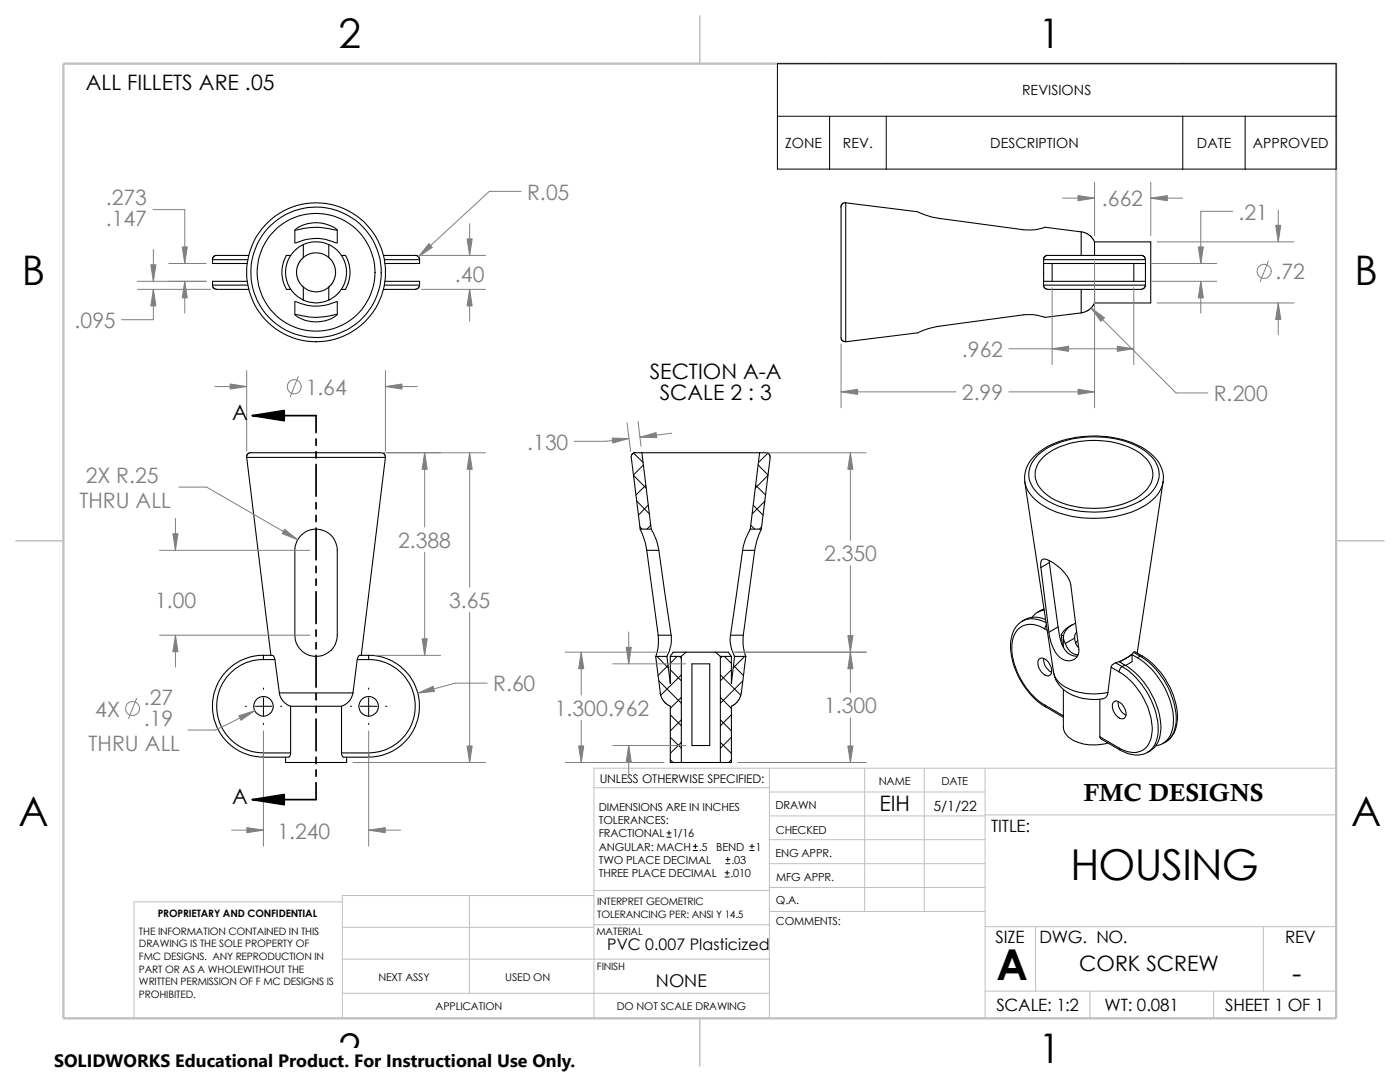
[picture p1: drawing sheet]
<svg xmlns="http://www.w3.org/2000/svg" width="279mm" height="216mm" viewBox="0 0 279 216" stroke-linecap="round" stroke-linejoin="round" font-family="sans-serif">
<g fill="none" stroke="#c0c0c0" stroke-width=".2">
<path d="M118.5 157.2h35M153.5 153.3v49.9M153.5 158h43.1M172.6 153.3v28.6M184.4 153.3v28.6M196.6 153.3v49.9M266.7 153.3h-148.2v49.9M68.3 180h-41.5v23.2M93.7 178.7v19.5M118.5 178.7h-50.2v24.5M118.5 177.7h35.1M153.5 172.3h43.1"/>
<path d="M153.5 167.6h43.1M153.5 162.8h43.1M153.5 177.1h43.1M196.6 162.6h70.1M68.3 185h50.2M68.3 198.2h85.2M68.3 191.4h85.2M118.5 184.5h35.1M153.6 181.9h43M196.6 184.9h70.1M196.6 197.8h70.1M206.7 184.9v12.9"/>
<path d="M217.5 197.8v5.4M242.2 197.8v5.4M252.1 184.9v12.9"/>
</g>
<path d="M139.7 3.1v9.6M3.1 107.9h9.6M266.7 107.9h9.5M139.7 203.2v9.5" fill="none" stroke="#c0c0c0" stroke-width=".21"/>
<path d="M12.7 12.7h254v190.5h-254z" fill="none" stroke="#c0c0c0" stroke-width=".47"/>
<g fill="none" stroke="#000" stroke-width=".21">
<path d="M42.4 56.9l.3 .6 .6 .2h6.4M42.4 56.9h7M49.3 56.1h-6.9v.8M49.4 51.8h-7v.8h6.9M49.7 51h-6.7l-.4 .2-.2 .6M57.1 50.9l-.7 2.1-.1 2.2 .3 1.4 .6 1.1h.8M57.2 51h.8M58.9 45.9h.4a13.8 13.8 0 0 1 7.7 0h.3M58.9 45.8a6.9 6.9 0 0 1 8.4 0v2.6l-.2 .1a10 10 0 0 0-8.2 0zM60.5 51.4a3.8 3.8 0 0 1 5.1 0M60.5 48.8a5.9 5.9 0 0 1 5.1 0M60.5 48.8v2.6"/>
<path d="M60.5 57.3v2.6M60.5 57.3a3.8 3.8 0 0 0 5.1 0M60.5 59.9a5.7 5.7 0 0 0 5.1 0M60.5 51.4l-.9 1.2-.4 1.4v1l.2 .8 .5 .8 .6 .7M60.5 48.8l-1.2 .8-1 1-.9 1.6-.4 1.9 .2 2 .6 1.3 1 1.3 1.7 1.2M65.6 51.4l.9 1 .3 .8 .2 .9-.1 .8-.2 .9-.7 1.1-.4 .4M65.6 48.8l1.5 .9 1.3 1.6 .6 1.6 .2 1.3-.2 1.6-.6 1.6-1.3 1.6-1.5 .9M65.6 48.8v2.6M65.6 57.3v2.6M68.2 51h.8l.6 1.3 .3 1.6-.2 1.8-.4 1.3-.3 .7h-.8M76.5 51h6.4M76.7 56.9h7"/>
<path d="M76.7 51.8h7M76.8 56.1h6.9v.8M82.9 50.9l.6 .3 .2 .6M83.7 56.9l-.2 .5-.6 .3h-6.4M83.7 51.8v.8h-6.9M167.9 41.3v26.3l.3 .5 .5 .1M168.8 40.5l14.4 1.8a15.1 15.1 0 0 0 4.1 1.3l17 2.2a8.4 8.4 0 0 0 4.2-.5l7.3 1M168.8 40.5l-.7 .1-.3 .7M168.8 40.5v27.7l14.5-1.8a14 14 0 0 1 4-1.3l17-2.3a8.7 8.7 0 0 1 4.2 .5l7.3-.9M208.3 51.8h20.3M208.3 51.8v5.1M208.3 52.6h20.3"/>
<path d="M208.3 56.9h20.3M208.3 56.1h20.3M208.3 56.9l.1 .5 .7 .3h18.7l.6-.3 .2-.5M209.1 50.9l-.7 .3-.1 .6M209.1 51h18.7M210 52.6v3.5M215.8 46.2l1.1 .4 .6 .3 .9 1.4M215.8 57.7v4.7M215.8 46.3v4.7M218.4 57.7v2.8M218.4 48.3v2.7M218.4 48.3h11.3v12.2h-11.3"/>
<path d="M226.3 52.6v3.5M227.8 50.9l.6 .3 .2 .6M228.6 51.8v5.1M58.9 60.2a10.3 10.3 0 0 0 8.4 0v2.5a6.7 6.7 0 0 1-7.6 .7l-.9-.7zM58.9 62.8h.2a16.3 16.3 0 0 0 8.2 0M218.4 60.5l-.4 .7-.8 .7-1.4 .5M76.1 90.3h-26.3l-.5 .4-.1 .5M76.1 90.3l.7 .3 .1 .7M76.9 91.3l-4.8 39.5M76.9 91.3h-27.7l4.9 39.5M126.8 90.3h1.3M126.8 90.3l-.7 .3-.2 .6 1.9 14.4"/>
<path d="M128.1 90.3h23.5M128.1 90.3l1.9 15.3M151.6 90.3h1.5l.5 .4 .1 .5M151.6 90.3l-1.9 15.3M153.7 91.3l-1.8 14.3M204.5 96.1l5.8 38.1M204.5 96.1a6.6 6.6 0 0 1 3.4-6.3 20.6 20.6 0 0 1 15.6-2.2 12.3 12.3 0 0 1 7.9 4.9l.8 2.2-.1 1.4M207.1 90.8a16.8 16.8 0 0 1 11.6-3.6 16.2 16.2 0 0 1 10.7 3.5 4.9 4.9 0 0 1 .3 7.6 15.2 15.2 0 0 1-9.4 3.8 17.8 17.8 0 0 1-12.8-3.3 5.3 5.3 0 0 1-2-5.5l.5-1.1zM208.4 91.1a16 16 0 0 1 12.1-3.1 12.7 12.7 0 0 1 8.6 3.9 4.6 4.6 0 0 1-1.3 6.8 16.8 16.8 0 0 1-11.6 2.6 13.5 13.5 0 0 1-8.3-3.5 4.5 4.5 0 0 1 .5-6.7zM232.1 96.1l-5.2 34.2M232.1 96.1h.1M232.1 96.1a7.5 7.5 0 0 1-4.7 5.4 21.9 21.9 0 0 1-18.9-.4 7.4 7.4 0 0 1-4-5"/>
<path d="M60.2 106.7a4.2 4.2 0 0 1 4.6-.7 4.2 4.2 0 0 1 2.5 3.8v16.9a4.2 4.2 0 0 1-4.2 4.3 4.2 4.2 0 0 1-4.3-4.3v-16.9a4.4 4.4 0 0 1 1.4-3.1zM127.8 105.6h2.2M127.8 105.6v.1a15.1 15.1 0 0 1 1.3 4.1M129.1 109.8h2.4M129.1 109.8l2.3 16.9M130 105.6a12.2 12.2 0 0 1 1.5 4.2M131.5 109.8l2.4 16.9M148.2 109.8l-2.4 16.9M148.2 109.8h2.4M149.7 105.6h2.2M149.7 105.6l-.1 .1a14.2 14.2 0 0 0-1.4 4.1M150.6 109.8l-2.3 16.9"/>
<path d="M151.9 105.6v.1a14 14 0 0 0-1.3 4.1M207.7 113.2a1.55 1.55 0 0 1 .4-1.6 5.3 5.3 0 0 1 3.5 1.8l1 1a4.9 4.9 0 0 1 1.1 2.3l1.6 12.9a2.11 2.11 0 0 1-1.1 2.1 2.11 2.11 0 0 1-2.3-.3 7.4 7.4 0 0 1-2.6-5.2M207.7 113.2l1.6 13M209.4 111.8v.5M209.4 112.3l1.8 12.8M209.4 112.3l-1.7 .9M52.5 130.7l-2.2 .3-1.9 .6-1.7 1-1.5 1.3-1 1.1-.9 1.8-.7 1.9-.2 2.2 .2 2.2 .7 1.9 .9 1.8 .8 .9 1.4 1.3 2 1.2 1.9 .6 2.3 .3M52.6 131.6l-1.5 .1-1.7 .4-1.7 .9-1.4 1-1.2 1.3-1.1 1.8-.5 1.7-.3 2.1 .3 2.1 .5 1.7 1.1 1.9 1 1.1 .8 .6 1.9 1.1 1.6 .6 2.1 .2M52.6 131.6h2.3M52.6 131.6v-.8h1.8l.5 .8M54.9 131.6l.9 6.7M55.8 138.3a3.3 3.3 0 0 0 2.2 2.6"/>
<path d="M55.8 138.3h14.6M70.4 138.3a3.3 3.3 0 0 1-2.2 2.6M71.3 131.6l-.9 6.7M73.6 130.8h-1.9l-.4 .8M73.6 131.6l1.7 .1 1.4 .4 1.7 .9 1.4 1 1.2 1.3 1.1 1.8 .5 1.7 .3 2.1-.2 1.7-.4 1.5-.8 1.7-1 1.4-1.3 1.1-1.9 1.1-1.6 .6-2.1 .2M73.6 130.8l2.2 .2 1.9 .6 1.7 1 1.5 1.3 1 1.1 .9 1.8 .7 1.9 .2 2.2-.2 2.2-.7 1.9-1.1 2.1-1.3 1.3-1 .8-1.7 1-1.9 .6-2.2 .3M73.6 130.8v.8h-2.3M130.9 131h2.2M130.9 131l.9 7.3M131.4 126.7a8.4 8.4 0 0 1-.5 4.3M131.4 126.7h2.5M131.7 138.3l.4 1.1 .4 .6 1.3 .9v11.2h2.2"/>
<path d="M133.1 131l.7 5.4v-5.4M133.8 131h2.2M133.9 126.7a7.1 7.1 0 0 1-.8 4.3M136 131v21.1M136.9 130.1h-2.6l-.5 .9M136.9 130.1l-.9 .9M136.9 130.1h5.9M138.1 132.5h3.5v16.3h-3.5zM142.8 130.1h2.6l.6 .9M142.8 130.1l1 .9M143.8 131h2.2M143.8 131v21.1"/>
<path d="M145.8 126.7a7 7 0 0 0 .8 4.3M145.8 126.7h2.5M146 131v5.4l.6-5.4M146.6 131h2.2M148.3 126.7a8.7 8.7 0 0 0 .5 4.3M148.8 131l-1 7.8-.6 1.2-1.2 .9v11.2h-2.2M204 123.9v.1M204 123.9a5.1 5.1 0 0 1 4.8 .3M204.1 123.9a5.4 5.4 0 0 0-2.4 5.3 15.3 15.3 0 0 0 7 11.9M207.4 131.5a1.68 1.68 0 0 1 2.2 1.3 1.4 1.4 0 0 1-.3 2.1 2.53 2.53 0 0 1-1.9-3.4zM207.6 121.9l.8-.4zM207.6 121.9l-.5 .3"/>
<path d="M208.3 131.4a2.79 2.79 0 0 0 1.6 2.7M208.4 121.8h-.5a3.1 3.1 0 0 0-1.9 1.4M208.5 125.5l.5 .3M208.5 125.5a4.1 4.1 0 0 0-5.6 .4 7.9 7.9 0 0 0-.3 7.2 14.3 14.3 0 0 0 5.9 7.6M208.7 123.7a4.4 4.4 0 0 0-4.7 .3M208.8 124.7l-.3 .8M210.3 134.2a6.4 6.4 0 0 0 5.1 5 9.7 9.7 0 0 0 5.1 .1 1.36 1.36 0 0 0 .6-1.1M210.3 134.2a5 5 0 0 0 3.7 3.6 13.6 13.6 0 0 0 7.1 .4M211.2 125.1a8.6 8.6 0 0 0 1.9 5.2 2.45 2.45 0 0 0 2 .6M211.2 125.1l-1.9 1.1M211.8 126.7l.2 2M211.8 126.7l.5 .3"/>
<path d="M212.2 137.6v7.5a3.7 3.7 0 0 0 2.9 3 10.4 10.4 0 0 0 6 .2M212.2 127.2v2M212.6 128.4a2.84 2.84 0 0 0 2.6 2.2M214.1 124.6l-1.5 1-.8 1.1M214.5 127.3a2.39 2.39 0 0 0 .8 1.9M214.5 127.3l-1.9 1.1M214.6 124.4a3.1 3.1 0 0 0-2.3 3.3l.3 .7M214.9 126.1l-.4 .6v.6M215.1 127.8l-.4 .5M219.5 139.5v7.5M221.7 133.1l-.6 5.1M221.7 133.1l1.7 1"/>
<path d="M222.6 132.2l-.1 .1a1.02 1.02 0 0 0-.8 .8M222.6 132.2l1.3 .8M223.1 140a2.94 2.94 0 0 0 1.6 2.7M223.4 134.1a14.5 14.5 0 0 1 6.6 11.7 4.1 4.1 0 0 1-3 4.3l-.9 .1-1.1-.2-1.6-.7M223.9 133l-.3 .3-.2 .8M223.9 133a15.5 15.5 0 0 1 7.2 13.4 4.5 4.5 0 0 1-2.1 3.7M224.5 132.7l-.6 .3M224.5 132.7a16 16 0 0 1 7.2 12.8 5 5 0 0 1-2.7 4.6M224.7 131.4l-1.3 .7 1.1 .6M224.7 131.4l-2.1 .8M225.9 130.6v1.4l-1.3 .8M225.9 130.6l1.1 .6"/>
<path d="M225.9 130.6l-1.2 .8M226.2 130.2l-1.5 1.2M226.2 130.2l.3-.2 1.5 .9M226.2 130.2l1.3 .7M227 131.2a15.5 15.5 0 0 1 7.1 13.5 4.1 4.1 0 0 1-3.4 4.1M227.5 130.9l-.5 .3M227.5 130.9a15.5 15.5 0 0 1 7.2 13.5 4.8 4.8 0 0 1-2.1 3.6M228 130.9h-.5M228 130.9a15.4 15.4 0 0 1 7 12.5 5.3 5.3 0 0 1-2.4 4.6M57 151.1v1h12.2v-1M58 150.2l-.2 .7-.3 .2h-4.9M58 150.2h-5.4v.9"/>
<path d="M58 140.9v9.3M58 140.9h10.2M68.2 150.2l.1 .7 .3 .2h5M68.2 140.9v9.3M68.2 150.2h5.4M73.6 150.2v.9M136 152.1h7.8M208.5 140.7l.2 .4M208.5 140.7l3.7 2.1M208.7 141.1l3.5 2M219.5 147l.3 .5 3.7 2.1M219.5 147l3.9 2.3"/>
<path d="M222.2 140.1a1.33 1.33 0 0 1 1.9 .6 2.27 2.27 0 0 1 .4 2.6 1.3 1.3 0 0 1-1.9-.7 2.21 2.21 0 0 1-.4-2.5zM223.4 149.3l.1 .3M223.5 149.6a5.4 5.4 0 0 0 5.5 .5M232.6 148l-.5 .3"/>
<circle cx="63.1" cy="54.3" r="13"/>
<circle cx="63.1" cy="54.3" r="13.9"/>
<circle cx="63.1" cy="54.3" r="11.8"/>
<circle cx="52.6" cy="140.9" r="1.94"/>
<circle cx="73.6" cy="140.9" r="1.94"/>
</g>
<g fill="none" stroke="#000" stroke-width=".2">
<path d="M155.2 12.7h111.5v21h-111.5zM155.2 23.2h111.5M165.6 23.2v10.5M176.9 23.2v10.5M236.1 23.2v10.5M248.5 23.2v10.5M126.4 94.9l2.5 2.5M126.4 90.4l2 1.9M127.1 100l2.5 2.5M128.4 92.8l-2 2M128.9 96.8l-2 2M150.8 96.8l2 2"/>
<path d="M151.3 92.8l2 2M152.7 100l-2.6 2.5M153.2 90.4l-1.8 1.9M153.2 94.9l-2.5 2.5M127.7 105.1l.4 .5M129.4 100.8l-2 2M129.9 104.8l-.8 .8M149.8 104.8l.8 .8M150.3 100.8l2 2M152 105.1l-.4 .5M52.6 137.3v.2M52.6 139.2v3.4"/>
<path d="M73.6 137.3v.2M73.6 139.2v3.4M131.1 131l2.2 2.3M131.5 135.8l4.5 4.5M133.3 132.8l-2 2M133.8 133.6l2.2 2.2M135.1 131l-1.3 1.4M135.6 131l.4 .4M136 134.7l-4.1 4M136 139.1l-2.2 2.3M143.8 139.1l2.2 2.3M143.8 134.7l4 4"/>
<path d="M144.1 131l-.3 .4M144.6 131l1.4 1.4M146 133.6l-2.2 2.2M146.4 132.8l2 2M148.3 135.8l-4.5 4.5M148.6 131l-2.3 2.3M48.9 140.9h.3M50.9 140.9h3.4M52.6 144.3v.3M56 140.9h.2M69.9 140.9h.3M71.9 140.9h3.4"/>
<path d="M73.6 144.3v.3M77 140.9h.2M133.8 151.6l.5 .5M133.8 147.1l2.2 2.2M133.8 142.6l2.2 2.2M136 143.6l-2.2 2.2M136 148.1l-2.2 2.2M143.8 143.6l2.2 2.2M143.8 148.1l2.2 2.2M146 142.6l-2.2 2.2M146 147.1l-2.2 2.2M146 151.6l-.6 .5"/>
<path d="M133.1 167h.8M133.1 166.2h.8M133.5 165.8v.8M138.3 169.7h.9M138.3 168.9h.9M138.8 168.4v.9M144.7 175h.8M144.7 174.2h.8M144.9 172.3h.8M144.9 171.5h.8M145.1 173.7v.9M145.2 171.1v.8"/>
<path d="M149.6 169.7h.9M149.6 168.9h.9M150.1 168.4v.9"/>
</g>
<g fill="none" stroke="#808080" stroke-width=".2">
<path d="M104 38.2h-6.3l-14.2 13M212.1 39.5h6.3M218.4 36.4v10.6M229.7 39.5h6.3M229.7 36.4v10.6M27.4 56.1h13.7M27.4 57.7h14.6M30.5 41.8h6.4v10.8M30.6 49.8v6.3M30.6 57.7v6.1h-6.3M33.7 52.6h7.4M36.9 56.1v6.4"/>
<path d="M84.2 51h12.7M84.2 57.7h12.7M93.7 44.6v6.4M93.7 57.7v6.4M210 57.4v15.4M218.4 52.2v29.2M226.3 57.4v15.4M229.9 56.1h12.9M229.9 52.6h12.9M230.9 48.3h27.4M239.6 56.1v6.4M246 42.2h-6.4v10.4"/>
<path d="M253.1 52.1l-1.6 4.1M255.1 41.9v6.4M42.9 77.1h6.3M49.2 74v16M59.5 75.1l-1.6 4.1M76.9 74v16M76.9 77.1h6.4M167.9 78.2h22.9M167.9 68.6v12.8M201.3 78.2h17.1M201.3 69.6h25M217.8 61.5l16.9 16.9h6.3"/>
<path d="M230.9 60.5h27.4M255.1 60.5v6.3M35.7 97.2h5.5l18.2 10.5M76.1 90.3h20.8M84.8 90.3v14.9M93.7 90.3v26.8M125.1 84.4l.8 5.6M125.5 87.5l-4.6 .6h-6.3M127.3 84.1l.6 5M134 86.4l-6.3 .8M152.9 90.3h20M169.7 90.3v17.5"/>
<path d="M31.8 109.8h30M35 103.5v6.3M84.8 110.2v20.6M169.7 112.9v25.3M27.3 139.4l-1.6 4M31.8 126.7h30M35 126.7v6.4M74.8 130.8h13.1M93.7 122.2v29.9M97.2 136.3h-6.3l-7.5 2M112.8 130.1h20.3M116 130.1v8.6"/>
<path d="M122.3 132.5h14.5M125.5 126.1v6.4M146.6 130.1h26.3M50.8 141.8l-7.7 3.9h-5.6M52.6 145.8v23M70.4 152.1h26.5M73.6 145.8v23M112.8 152.1h19.7M116 143.8v8.3M122.3 148.8h14.5M125.5 148.8v6.3M147.2 152.1h25.7"/>
<path d="M169.7 143.2v8.9M46.2 165.7h6.4M73.6 165.7h6.3"/>
<circle cx="252.3" cy="54.1" r="1.41"/>
<circle cx="58.7" cy="77.2" r="1.41"/>
<circle cx="26.5" cy="141.4" r="1.4"/>
</g>
<g fill="#808080" stroke="#808080" stroke-width=".2">
<path d="M239.1 49.3h1.1l-.6 3.3z"/>
<path d="M239.6 56.1l.6 3.3h-1.1z"/>
<path d="M215.1 77.7l3.3 .5-3.3 .5z"/>
<path d="M167.9 78.2l3.3-.5v1z"/>
<path d="M254.6 45h1l-.5 3.3z"/>
<path d="M255.1 60.5l.5 3.3h-1z"/>
<path d="M229.7 39.5l3.3-.5v1z"/>
<path d="M217.8 61.5l2.6 1.9-.7 .7z"/>
<path d="M215.1 39l3.3 .5-3.3 .5z"/>
<path d="M210 69.6l3.3-.5v1z"/>
<path d="M223 69.1l3.3 .5-3.3 .5z"/>
<path d="M93.2 47.7h1l-.5 3.3z"/>
<path d="M30.6 57.7l.5 3.3h-1z"/>
<path d="M30.1 52.8h1l-.5 3.3z"/>
<path d="M93.7 57.7l.5 3.3h-1z"/>
<path d="M36.4 49.3h1l-.5 3.3z"/>
<path d="M36.9 56.1l.5 3.3h-1z"/>
<path d="M85.6 48.6l.7 .8-2.8 1.8z"/>
<path d="M56.8 105.6l2.6 2.1-3.1-1.2z"/>
<path d="M83.4 138.3l3-1.4 .3 1.1z"/>
<path d="M93.7 90.3l.5 3.3h-1z"/>
<path d="M35 126.7l.5 3.3h-1z"/>
<path d="M76.9 77.1l3.3-.5v1z"/>
<path d="M73.6 165.7l3.3-.6v1.1z"/>
<path d="M45.9 76.6l3.3 .5-3.3 .5z"/>
<path d="M49.3 165.1l3.3 .6-3.3 .5z"/>
<path d="M34.5 106.5h1l-.5 3.3z"/>
<path d="M47.7 142.8l3.1-1-2.7 1.9z"/>
<path d="M93.2 148.8h1l-.5 3.3z"/>
<path d="M84.8 90.3l.5 3.3h-1.1z"/>
<path d="M84.2 127.5h1.1l-.5 3.3z"/>
<path d="M127.7 87.2l3.2-.9 .2 1z"/>
<path d="M122.2 87.4l3.3 .1-3.2 .9z"/>
<path d="M125.5 148.8l.5 3.3h-1z"/>
<path d="M125 129.2h1l-.5 3.3z"/>
<path d="M169.2 148.8h1l-.5 3.3z"/>
<path d="M169.7 130.1l.5 3.3h-1z"/>
<path d="M169.7 90.3l.5 3.3h-1z"/>
<path d="M169.2 126.8h1l-.5 3.3z"/>
<path d="M115.5 148.8h1l-.5 3.3z"/>
<path d="M116 130.1l.5 3.3h-1z"/>
</g>
<path d="M50.4 82.9l6.3-1v2zM50.4 159.6l6.3-1.1v2.1z" fill="#000" stroke="#000" stroke-width=".34"/>
<g fill="none" stroke="#000" stroke-width=".34">
<path d="M50.4 82.9h12.7v3.4M63.1 87.6v1.3M63.1 90.1v1.3M63.1 92.7v6.3M63.1 100.3v1.3M63.1 102.8v1.3M63.1 105.4v6.3M63.1 113v1.3M63.1 115.5v1.3M63.1 118.1v6.3M63.1 125.7v1.3M63.1 128.2v1.3"/>
<path d="M63.1 130.8v6.3M63.1 138.4v1.3M63.1 156.2v3.4h-12.7M63.1 140.9v1.3M63.1 143.5v6.3M63.1 151.1v1.3M63.1 153.6v1.3"/>
</g>
<path d="M10.8 209.2h104.1v6.7h-104.1z" fill="#fff"/>
<g font-size="8.5">
<text x="213.7" y="175.5">HOUSING</text>
<text x="198.8" y="195.5">A</text>
</g>
<g font-size="8.1">
<text x="67.6" y="9.7">2</text>
<text x="207.3" y="9.7">1</text>
<text x="4.4" y="56.9">B</text>
<text x="270.3" y="56.9">B</text>
<text x="3.7" y="164.9">A</text>
<text x="269.7" y="164.9">A</text>
<text x="67.6" y="212.1">2</text>
<text x="207.3" y="212.1">1</text>
</g>
<text font-size="5.6" x="257.9" y="196.1">-</text>
<text font-size="4.9" x="216.3" y="159.8">FMC DESIGNS</text>
<g font-size="4.2">
<text x="17.1" y="18">ALL FILLETS ARE .05</text>
<text x="129.7" y="75.6">SECTION A-A</text>
<text x="46.3" y="83.7">A</text>
<text x="131.7" y="79.8">SCALE 2 : 3</text>
<text x="46.3" y="160.4">A</text>
<text x="175.5" y="161.8">EIH</text>
<text x="215.4" y="193.7">CORK SCREW</text>
</g>
<g font-size="4.2" fill="#808080">
<text x="21.1" y="41">.273</text>
<text x="105.2" y="39.9">R.05</text>
<text x="219.9" y="41.2">.662</text>
<text x="21.1" y="45.1">.147</text>
<text x="247.2" y="43.9">.21</text>
<text x="90.8" y="56.3">.40</text>
<text x="254.6" y="55.8">.72</text>
<text x="14.9" y="65.5">.095</text>
<text x="192" y="71.2">.962</text>
<text x="61" y="78.8">1.64</text>
<text x="192" y="79.9">2.99</text>
<text x="242.2" y="80.1">R.200</text>
<text x="105.2" y="89.7">.130</text>
<text x="15.8" y="101.4">THRU ALL</text>
<text x="17.1" y="96.4">2X R.25</text>
<text x="79.4" y="109.3">2.388</text>
<text x="164.5" y="112">2.350</text>
<text x="30.9" y="121.3">1.00</text>
<text x="89.7" y="121.3">3.65</text>
<text x="98.4" y="138">R.60</text>
<text x="19" y="143">4X</text>
<text x="28.7" y="140.7">.27</text>
<text x="110.7" y="142.9">1.300.962</text>
<text x="164.5" y="142.4">1.300</text>
<text x="17.7" y="149.9">THRU ALL</text>
<text x="28.7" y="144.8">.19</text>
<text x="55.4" y="167.3">1.240</text>
</g>
<text font-size="3.6" x="10.8" y="213">SOLIDWORKS Educational Product. For Instructional Use Only.</text>
<text font-size="3.5" x="130.9" y="197">NONE</text>
<g font-size="3.4">
<text x="197.8" y="166">TITLE:</text>
<text x="198.7" y="188.1">SIZE</text>
<text x="207.5" y="188.1">DWG. NO.</text>
<text x="256.5" y="188.2">REV</text>
<text x="198.8" y="201.7">SCALE: 1:2</text>
<text x="220.4" y="201.7">WT: 0.081</text>
<text x="244.5" y="201.7">SHEET 1 OF 1</text>
</g>
<text font-size="3.2" x="121.2" y="189.5">PVC 0.007 Plasticized</text>
<g font-size="2.8">
<text x="204" y="19">REVISIONS</text>
<text x="156.7" y="29.5">ZONE</text>
<text x="168.2" y="29.5">REV.</text>
<text x="197.6" y="29.5">DESCRIPTION</text>
<text x="238.8" y="29.5">DATE</text>
<text x="250" y="29.5">APPROVED</text>
<text x="186.3" y="161.8">5/1/22</text>
</g>
<text font-size="2.4" x="119.7" y="156.2">UNLESS OTHERWISE SPECIFIED:</text>
<g font-size="2.2">
<text x="119.5" y="161.8">DIMENSIONS ARE IN INCHES</text>
<text x="154.8" y="161.5">DRAWN</text>
<text x="175.4" y="156.7">NAME</text>
<text x="187.9" y="156.7">DATE</text>
<text x="119.5" y="164.4">TOLERANCES:</text>
<text x="119.5" y="167.1">FRACTIONAL 1/16</text>
<text x="154.8" y="166.3">CHECKED</text>
<text x="119.5" y="172.4">TWO PLACE DECIMAL</text>
<text x="119.5" y="169.8">ANGULAR: MACH .5</text>
<text x="143" y="169.8">BEND</text>
<text x="146" y="172.4">.03</text>
<text x="150.7" y="169.8">1</text>
<text x="154.8" y="171">ENG APPR.</text>
<text x="119.5" y="175">THREE PLACE DECIMAL</text>
<text x="145.8" y="175">.010</text>
<text x="154.9" y="175.7">MFG APPR.</text>
<text x="154.9" y="184.7">COMMENTS:</text>
<text x="154.9" y="180.5">Q.A.</text>
</g>
<g font-size="2.1">
<text x="75.5" y="195.7">NEXT ASSY</text>
<text x="100.8" y="195.7">USED ON</text>
<text x="86.9" y="201.5">APPLICATION</text>
<text x="123.1" y="201.6">DO NOT SCALE DRAWING</text>
</g>
<g font-size="2">
<text x="31.5" y="183">PROPRIETARY AND CONFIDENTIAL</text>
<text x="119.2" y="180.6">INTERPRET GEOMETRIC</text>
<text x="119.2" y="183.1">TOLERANCING PER: ANSI Y 14.5</text>
<text x="27.7" y="186.5">THE INFORMATION CONTAINED IN THIS</text>
<text x="27.7" y="189.1">DRAWING IS THE SOLE PROPERTY OF</text>
<text x="27.7" y="191.6">FMC DESIGNS. ANY REPRODUCTION IN</text>
<text x="119" y="186.6">MATERIAL</text>
<text x="27.7" y="194.1">PART OR AS A WHOLEWITHOUT THE</text>
<text x="27.7" y="196.6">WRITTEN PERMISSION OF F MC DESIGNS IS</text>
<text x="119.1" y="193.5">FINISH</text>
<text x="27.7" y="199.1">PROHIBITED.</text>
</g>
</svg>
